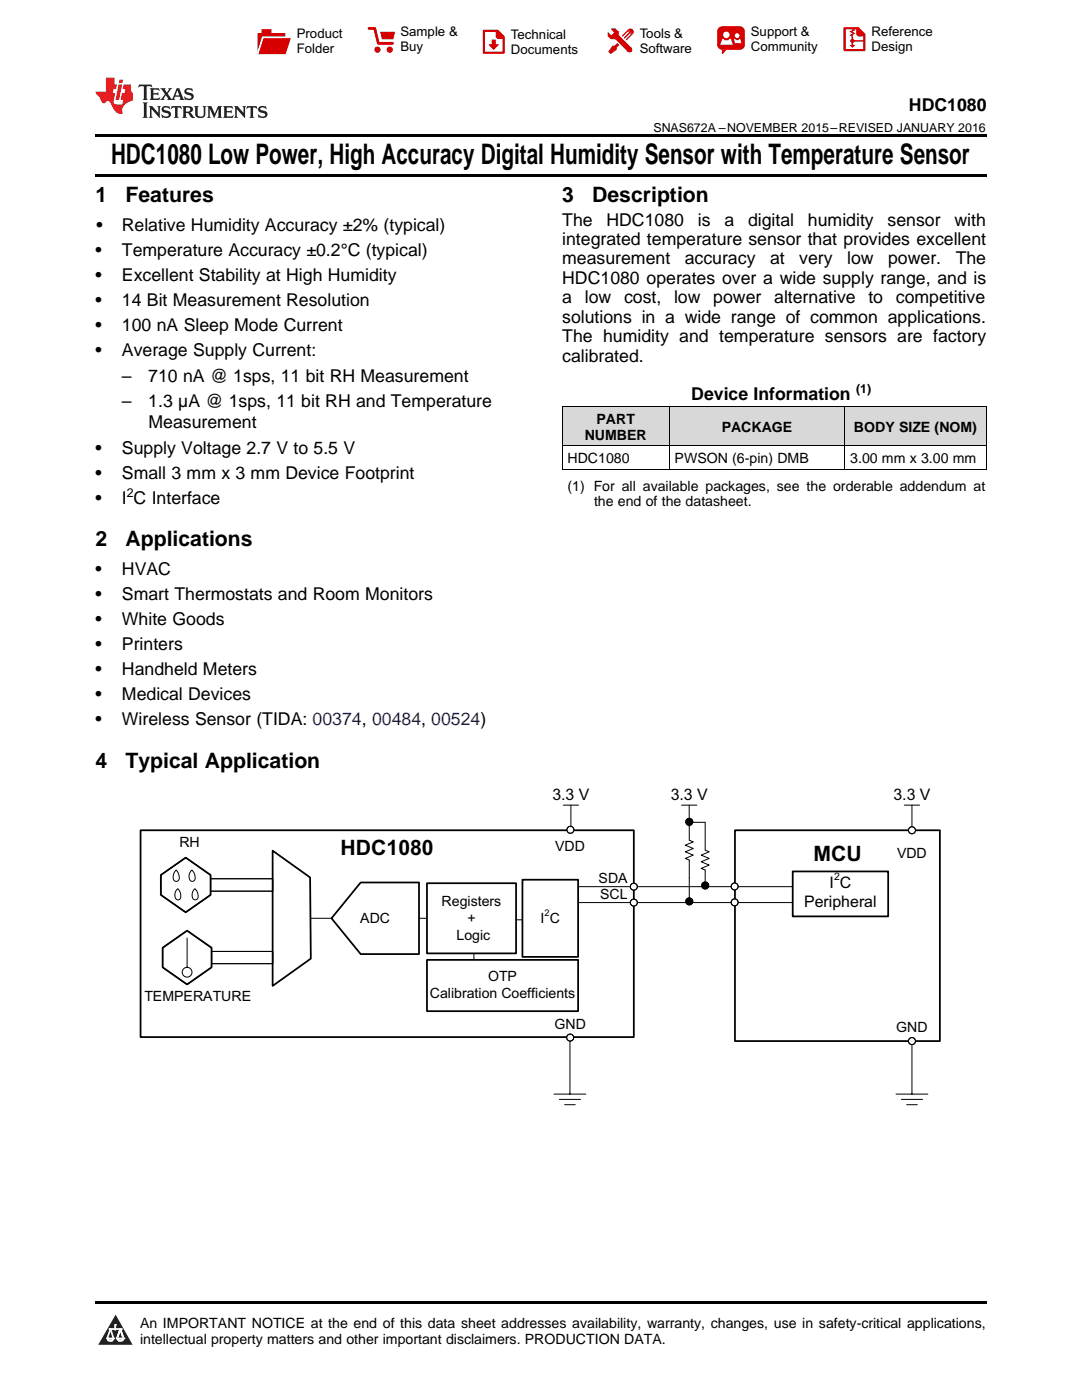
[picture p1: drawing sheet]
<svg xmlns="http://www.w3.org/2000/svg" width="216mm" height="279mm" viewBox="0 0 216 279" stroke-linecap="round" stroke-linejoin="round" font-family="sans-serif">
<g fill="#d8d8d8">
<path d="M112.2 81.2h21.4v7.8h-21.4z"/>
<path d="M133.6 81.2h35v7.8h-35z"/>
<path d="M168.6 81.2h28.2v7.8h-28.2z"/>
</g>
<path d="M23.1 262.4l3.4 6h-6.9z" fill="#231f20"/>
<path d="M21.4 267.1h1.2l-.3 .5h-.3a.55 .55 0 0 1-.6-.5z" fill-rule="evenodd" fill="#fff"/>
<path d="M21.4 267.1h1.2l-.3 .5h-.3a.55 .55 0 0 1-.6-.5z" fill="none" stroke="#231f20" stroke-width=".34"/>
<path d="M21.4 267.1l1.2 .1-.3 .4h-.5z" fill="none" stroke="#fff" stroke-width=".34"/>
<path d="M23 265.3h.1" fill="none" stroke="#fff" stroke-width=".34"/>
<path d="M23 264.4v.9z" fill="#fff"/>
<path d="M23 264.4v.9z" fill="none" stroke="#fff" stroke-width=".34"/>
<circle cx="23" cy="264.4" r=".17" fill="#fff"/>
<path d="M21.9 265.2h.1" fill="none" stroke="#fff" stroke-width=".34"/>
<path d="M21.9 265.2h2.3z" fill="#fff"/>
<path d="M21.9 265.2h2.3z" fill="none" stroke="#fff" stroke-width=".34"/>
<circle cx="24.2" cy="265.2" r=".17" fill="#fff"/>
<path d="M23.3 267.1h.1" fill="none" stroke="#fff" stroke-width=".34"/>
<path d="M24 265.2l-.7 1.9z" fill="#fff"/>
<path d="M24 265.2l-.7 1.9z" fill="none" stroke="#fff" stroke-width=".34"/>
<path d="M24 265.2l.7 1.9z" fill="#fff"/>
<path d="M24 265.2l.7 1.9z" fill="none" stroke="#fff" stroke-width=".34"/>
<path d="M24.6 267.1h.1" fill="none" stroke="#fff" stroke-width=".34"/>
<circle cx="21.4" cy="267.1" r=".17" fill="#fff"/>
<path d="M22.1 265.2l-.7 1.9z" fill="#fff"/>
<path d="M22.1 265.2l-.7 1.9z" fill="none" stroke="#fff" stroke-width=".34"/>
<path d="M22.1 265.2l.5 1.9z" fill="#fff"/>
<path d="M22.1 265.2l.5 1.9z" fill="none" stroke="#fff" stroke-width=".34"/>
<circle cx="22.6" cy="267.1" r=".17" fill="#fff"/>
<path d="M23.4 267.1h1.3a.65 .65 0 0 1-.7 .5 .65 .65 0 0 1-.6-.5z" fill-rule="evenodd" fill="#fff"/>
<path d="M23.4 267.1h1.3a.65 .65 0 0 1-.7 .5 .65 .65 0 0 1-.6-.5z" fill="none" stroke="#231f20" stroke-width=".34"/>
<path d="M23.4 267.1h1.3l-.4 .5h-.6z" fill="none" stroke="#fff" stroke-width=".34"/>
<path d="M23.3 267.1h.1" fill="none" stroke="#fff" stroke-width=".34"/>
<circle cx="24.7" cy="267.1" r=".17" fill="#fff"/>
<path d="M19 259.7h177.8v.5h-177.8z" fill="#000"/>
<path d="M146.6 165.7h40.9v42.1h-40.9zM158.2 173.9h19v9h-19z" fill="none" stroke="#000" stroke-width=".35"/>
<path d="M178.8 218.4h6.3M179.9 219.4h4.2M182 207.8v10.6M180.9 220.5h2.1" fill="none" stroke="#000" stroke-width=".2"/>
<circle cx="182" cy="207.8" r=".7" fill="#fff"/>
<g fill="none" stroke="#000" stroke-width=".2">
<path d="M112.4 160.7h3M113.9 160.7v4.2"/>
<circle cx="182" cy="207.8" r=".7"/>
</g>
<path d="M42.2 189.9h12.2v2.4h-12.2z" fill-rule="evenodd" fill="#fff"/>
<path d="M42.2 189.9h12.2v2.4h-12.2z" fill="none" stroke="#000" stroke-width=".2"/>
<path d="M32.5 189.1l4.8-3.4 4.9 3.4v4l-4.9 3.4-4.8-3.4z" fill-rule="evenodd" fill="#fff"/>
<path d="M32.5 189.1l4.8-3.4 4.9 3.4v4l-4.9 3.4-4.8-3.4zM37.3 187.2v5.9a.98 .98 0 0 1 .9 1.3 .98 .98 0 0 1-1.6 .3 .98 .98 0 0 1 .4-1.6h.3" fill="none" stroke="#000" stroke-width=".2"/>
<path d="M32.5 189.1l4.8-3.4 4.9 3.4v4l-4.9 3.4-4.8-3.4z" fill="none" stroke="#000" stroke-width=".35"/>
<path d="M42 175.4h12.4v2.5h-12.4z" fill-rule="evenodd" fill="#fff"/>
<path d="M42 175.4h12.4v2.5h-12.4z" fill="none" stroke="#000" stroke-width=".2"/>
<path d="M32.1 174.6l5-3.4 4.9 3.4v4l-4.9 3.5-5-3.5z" fill-rule="evenodd" fill="#fff"/>
<path d="M32.1 174.6l5-3.4 4.9 3.4v4l-4.9 3.5-5-3.5zM35.1 173.6a1.77 1.77 0 0 1 .5 2.1 .59 .59 0 0 1-1-.3 1.96 1.96 0 0 1 .5-1.8zM35.5 177.4a1.59 1.59 0 0 1 .3 2.1 .54 .54 0 0 1-.8-.4 1.6 1.6 0 0 1 .5-1.7zM38.3 173.6a1.79 1.79 0 0 1 .5 2.1 .57 .57 0 0 1-1-.3 1.63 1.63 0 0 1 .5-1.8zM38.9 177.4a1.74 1.74 0 0 1 .4 2 .56 .56 0 0 1-.5 .2 .56 .56 0 0 1-.4-.5 1.67 1.67 0 0 1 .5-1.7z" fill="none" stroke="#000" stroke-width=".2"/>
<path d="M32.1 174.6l5-3.4 4.9 3.4v4l-4.9 3.5-5-3.5zM54.4 169.8l7.5 5.3 .1 16.2-7.6 5.5zM72 176.1h11.6v14.3h-11.6l-5.9-7.1z" fill="none" stroke="#000" stroke-width=".35"/>
<path d="M71.9 181.6h6v3.4h-6z" fill-rule="evenodd" fill="#fff"/>
<path d="M28 165.7h98.5v41.3h-98.5zM85.2 176.3h17.8v14h-17.8zM104.2 175.6h11.2v15.4h-11.2z" fill="none" stroke="#000" stroke-width=".35"/>
<path d="M115.4 177h42.8" fill="none" stroke="#000" stroke-width=".2"/>
<circle cx="126.5" cy="177" r=".7" fill="#fff"/>
<g fill="none" stroke="#000" stroke-width=".2">
<path d="M115.4 180.1h42.8"/>
<circle cx="126.5" cy="177" r=".7"/>
</g>
<circle cx="126.5" cy="180.1" r=".7" fill="#fff"/>
<circle cx="126.5" cy="180.1" r=".7" fill="none" stroke="#000" stroke-width=".2"/>
<path d="M85.2 191.6h30.2v10.2h-30.2z" fill="none" stroke="#000" stroke-width=".35"/>
<circle cx="113.8" cy="165.6" r=".7" fill="#fff"/>
<circle cx="113.8" cy="165.6" r=".7" fill="none" stroke="#000" stroke-width=".2"/>
<circle cx="113.8" cy="207.1" r=".7" fill="#fff"/>
<circle cx="113.8" cy="207.1" r=".7" fill="none" stroke="#000" stroke-width=".2"/>
<circle cx="146.6" cy="180.1" r=".7" fill="#fff"/>
<circle cx="146.6" cy="180.1" r=".7" fill="none" stroke="#000" stroke-width=".2"/>
<circle cx="146.6" cy="176.9" r=".7" fill="#fff"/>
<g fill="none" stroke="#000" stroke-width=".2">
<path d="M182 160.7v4.2M110.5 218.4h6.4M111.6 219.4h4.2M113.7 207.8v10.6M112.7 220.5h2.1"/>
<circle cx="146.6" cy="176.9" r=".7"/>
</g>
<circle cx="182" cy="165.7" r=".7" fill="#fff"/>
<g fill="none" stroke="#000" stroke-width=".2">
<path d="M112.2 93.6h84.6M112.2 89h84.6M112.2 81.1h84.6M112.2 81.2v12.5M133.5 81.2v12.5M168.5 81.2v12.5M196.8 81.2v12.5M136 160.7h3M137.5 160.7v7l.8 .3-1.6 .7 1.6 .6-1.6 .7 1.6 .7-1.6 .6 .8 .4v8.3M137.5 164.1h3.2v5.6l.8 .3-1.6 .7 1.6 .6-1.6 .7 1.6 .6-1.6 .7 .8 .3v3.2M180.4 160.7h3.1M61.9 183.3h4.2"/>
<path d="M83.6 183.3h1.6M94.6 190.3v1.3M103 183.6h1.2"/>
<circle cx="137.5" cy="164" r=".7"/>
<circle cx="137.5" cy="179.9" r=".7"/>
<circle cx="140.7" cy="176.7" r=".7"/>
<circle cx="182" cy="165.7" r=".7"/>
</g>
<g fill="#000">
<circle cx="137.5" cy="164" r=".7"/>
<circle cx="137.5" cy="179.9" r=".7"/>
<circle cx="140.7" cy="176.7" r=".7"/>
</g>
<path d="M19 34.8h177.8v.5h-177.8zM19 26.8h177.8v.6h-177.8z" fill="#000"/>
<path d="M27.7 16.9l-.1 .6 .6-.3h.5v.2v2.2l-.2 .4h1l-.2-.4v-2.2v-.2h.5l.6 .3-.2-.6zM29.9 17.6l.2 .4v1.6l-.2 .4h1.9l.1-.6a1.09 1.09 0 0 1-1.3 .1v-.6h.6l.4 .2v-.7l-.2 .2h-.8v-.6l.2-.1a1.01 1.01 0 0 1 1 .3l-.1-.6zM32 17.6l.9 1.2-1 1.2h.9l-.2-.3 .5-.7 .5 .7-.3 .3h1.7l-.2-.3 .1-.4h1l.1 .4-.2 .3h1l-.3-.4-.7-2h-.5l-1 2.2-.8-1.1 .9-1.1h-.9l.2 .2-.4 .7-.4-.7 .2-.2zM35.4 18l.4 1h-.8zM37 17.7a.66 .66 0 0 0-.2 .8 .66 .66 0 0 0 .6 .4l.7 .2 .1 .2a.8 .8 0 0 1-.7 .4 .8 .8 0 0 1-.7-.5l.1 .8 .2-.2a.94 .94 0 0 0 1.1 .1 .94 .94 0 0 0 .4-.9 1.48 1.48 0 0 0-1.3-.6v-.4a1.1 1.1 0 0 1 1.2 .2l-.2-.6-.2 .1-.5-.1zM28.5 20.4l.2 .4v2.3l-.2 .4h1l-.2-.4v-2.3l.2-.4zM29.7 21.2l.2 .4v1.5l-.2 .4h.8l-.3-.4 .1-1.3 1.6 1.8v-2l.2-.4h-.7l.2 .2v1.1l-1.2-1.3zM32.5 21.3a.66 .66 0 0 0-.2 .8 .66 .66 0 0 0 .6 .4l.6 .2 .2 .2a.8 .8 0 0 1-.8 .4 .8 .8 0 0 1-.7-.5l.2 .7 .2-.1a.94 .94 0 0 0 1 .1 .94 .94 0 0 0 .5-1 1.47 1.47 0 0 0-1.3-.6l-.1-.3a1.1 1.1 0 0 1 1.3 .2l-.2-.6-.2 .1-.5-.2zM34.3 21.2l-.2 .6a.64 .64 0 0 1 .8-.3v1.6l-.2 .4h1l-.3-.4 .1-1.6a.66 .66 0 0 1 .8 .3l-.2-.6zM36.3 21.2l.3 .4v1.5l-.3 .4h1l-.2-.2v-.7h.5l.1 .1a.8 .8 0 0 0 1.2 .7l-1-1a.62 .62 0 0 0 .6-.5 .62 .62 0 0 0-.6-.7zM37.1 21.5h.1a.48 .48 0 0 1 .6 0 .48 .48 0 0 1 .1 .6l-.2 .1-.6 .1zM38.7 21.2l.2 .2a2.29 2.29 0 0 0 .4 2 1.05 1.05 0 0 0 1.7-.7v-1.3l.2-.2h-.8l.2 .4v1.1a.61 .61 0 0 1-.6 .6 .61 .61 0 0 1-.6-.6v-1.1l.3-.4zM41.3 21.2l.3 .4v1.5l-.3 .4h.8l-.2-.4v-1.4l.8 1.9 .9-1.9v1.4l-.2 .4h.9l-.2-.4v-1.5l.2-.4h-.8l-.7 1.5-.6-1.5zM44.5 21.2l.2 .4v1.5l-.2 .4h1.9l.2-.6a1.1 1.1 0 0 1-1.4 .2v-.7h.6l.4 .2v-.6l-.2 .1-.8 .1v-.6l.2-.1a1.02 1.02 0 0 1 1.1 .2l-.2-.5zM46.7 21.2l.2 .4v1.5l-.2 .4h.8l-.3-.4 .1-1.3 1.6 1.8v-2l.2-.4h-.7l.2 .2v1.1l-1.2-1.3zM49.3 21.2l-.1 .6a.64 .64 0 0 1 .8-.3v1.6l-.3 .4h1l-.2-.4v-1.6a.66 .66 0 0 1 .8 .3l-.1-.6zM51.7 21.3a.66 .66 0 0 0-.2 .7 .66 .66 0 0 0 .7 .5l.6 .2 .1 .2a.8 .8 0 0 1-.7 .4 .8 .8 0 0 1-.7-.5l.1 .7 .2-.1a.94 .94 0 0 0 1.1 .1 .94 .94 0 0 0 .4-1 1.48 1.48 0 0 0-1.2-.6l-.1-.3a1.1 1.1 0 0 1 1.2 .2l-.2-.6-.1 .1-.6-.2z" fill="#231f20"/>
<path d="M21.1 15.5v2.8h-2v.4l.9 .9a.96 .96 0 0 0 1 1 .59 .59 0 0 1 .5-.4 .59 .59 0 0 1 .5 .3l.4 .8a1.61 1.61 0 0 0 2.1 1.3 1.63 1.63 0 0 1 1.1-2.2l.9-.3v-1.5a1.6 1.6 0 0 1-.4-1.7h-1.4l-.2 .9h.5l-.2 .8h-.5l-.2 1v.3h.5l-.2 .9h-.7a.74 .74 0 0 1-1-.6l.3-1.6h-.5l.2-.8h.5l.1-.9h-.4v-1.4zM23.7 16.9l-.7 3h.8l.6-3zM23.8 15.9l-.1 .7h.7l.2-.7z" fill="#ee1d23"/>
<g fill="#d60000">
<path d="M52.2 5.8h2v.8h2.7v4.2h-5.5v-4.2h.8z" fill-rule="evenodd"/>
<path d="M52.5 7.5h5.6l-1.1 3.3h-5.6z" fill-rule="evenodd"/>
</g>
<path d="M52.4 7.4h5.7v.1h-5.6l-1.1 3.3z" fill-rule="evenodd" fill="#fff"/>
<path d="M52.4 7.4h5.7v.1h-5.6l-1.1 3.3z" fill="none" stroke="#fff" stroke-width=".2"/>
<path d="M73.6 5.7h1.2l.7 2.9h2.8" fill="none" stroke="#d60000" stroke-width=".55"/>
<g fill="#d60000">
<path d="M75.9 6.3h2.9l-.3 1.6h-2.3z" fill-rule="evenodd"/>
<circle cx="75.3" cy="9.9" r=".62"/>
<circle cx="77.8" cy="9.9" r=".62"/>
</g>
<path d="M96.6 6.2h2.7l1.2 1.2v3.1h-3.9z" fill="none" stroke="#d60000" stroke-width=".44"/>
<g fill="#d60000">
<path d="M98.1 7.9h.8v1h.6l-1 1.1-.9-1v-.1h.5z" fill-rule="evenodd"/>
<path d="M98.9 6.2h.4l1.2 1.2v.4h-1.2l-.4-.4z" fill-rule="evenodd"/>
<path d="M122 5.7h.8l.6 .6 .1 .7 2.5 2.5-.7 .8-2.4-2.3-1.1-.2-.6-.6v-.8l.8 .6 .4-.4v-.2l-.4-.5z" fill-rule="evenodd"/>
<path d="M122.2 9.1h.5l.5-.5 .4 .4-.5 .5-.1 .4-1.2 .9-.4-.5z" fill-rule="evenodd"/>
<path d="M125.3 5.9a.67 .67 0 0 1 1 0 .67 .67 0 0 1 0 .9z" fill-rule="evenodd"/>
<path d="M125.3 5.9l1 .9-1.2 1.2h-.2v-.2l.9-.9 .1-.2h-.2l-1 1h-.2v-.2l1-1v-.2h-.2l-1 1h-.2v-.2z" fill-rule="evenodd"/>
<circle cx="125.6" cy="9.9" r=".54"/>
</g>
<path d="M123.4 6.3l-.1 .7" fill="none" stroke="#d60000" stroke-width=".2"/>
<g fill="#d60000">
<path d="M143.4 5.5l.7-.2h3.6a.95 .95 0 0 1 .9 .9v2.8a.95 .95 0 0 1-.9 .9h-3.6a.95 .95 0 0 1-1-.9v-2.8z" fill-rule="evenodd"/>
<path d="M144 9.9h1l-.8 .9h-.2z" fill-rule="evenodd"/>
</g>
<g fill="#fff">
<path d="M146.6 8.6h1.3z"/>
<path d="M144.1 7.8h.3l.1 .2h.8l.2-.2h.3l.4 1.1h-2.5z" fill-rule="evenodd"/>
<path d="M146.5 7.8h.2l.2 .2h.5l.1-.2h.2l.2 .8h-1.3z" fill-rule="evenodd"/>
<circle cx="144.9" cy="6.9" r=".65"/>
<circle cx="147.1" cy="7.1" r=".48"/>
</g>
<path d="M168.5 5.6h2.7l1.3 1.3v3.1h-4z" fill="none" stroke="#d60000" stroke-width=".44"/>
<path d="M170.1 7.3v1.8M170.1 8.1h2.3" fill="none" stroke="#d60000" stroke-width=".3"/>
<g fill="#d60000">
<path d="M170.9 5.6h.3l1.3 1.3v.4h-1.1l-.5-.6z" fill-rule="evenodd"/>
<circle cx="170.1" cy="8.1" r=".42"/>
<circle cx="171.4" cy="6.7" r=".55"/>
</g>
<g fill="#d60000">
<path d="M169.5 9h1.2l-.6 .5z"/>
<path d="M169.8 5.8h.6l.3 .2-.6 .3 .6 .4-.7 .3 .2 .3h-.2l-.5-.3 .6-.3-.6-.4 .6-.3z"/>
</g>
<text font-size="5.6" x="22.2" y="32.8">HDC1080 Low Power, High Accuracy Digital Humidity Sensor with Temperature Sensor</text>
<g font-size="4.2">
<text x="19" y="40.4">1</text>
<text x="25" y="40.4">Features</text>
<text x="112.2" y="40.4">3</text>
<text x="118.2" y="40.4">Description</text>
<text x="19" y="109">2</text>
<text x="25" y="109">Applications</text>
<text x="19" y="153.2">4</text>
<text x="25" y="153.2">Typical Application</text>
<text x="68" y="170.7">HDC1080</text>
<text x="162.3" y="171.8">MCU</text>
</g>
<g font-size="3.5">
<text x="181.4" y="22.2">HDC1080</text>
<text x="19.2" y="46.1">•</text>
<text x="24.3" y="46.1">Relative Humidity Accuracy ±2% (typical)</text>
<text x="112.2" y="45">The</text>
<text x="121" y="45">HDC1080</text>
<text x="139.2" y="45">is</text>
<text x="144.5" y="45">a</text>
<text x="149.3" y="45">digital</text>
<text x="161.2" y="45">humidity</text>
<text x="177.1" y="45">sensor</text>
<text x="190.4" y="45">with</text>
<text x="19" y="51.1">•</text>
<text x="24.3" y="51.1">Temperature Accuracy ±0.2°C (typical)</text>
<text x="112.2" y="48.9">integrated temperature sensor that provides excellent</text>
<text x="112.2" y="52.8">measurement</text>
<text x="136.6" y="52.8">accuracy</text>
<text x="153.6" y="52.8">at</text>
<text x="159.5" y="52.8">very</text>
<text x="169" y="52.8">low</text>
<text x="177.2" y="52.8">power.</text>
<text x="190.7" y="52.8">The</text>
<text x="19" y="56.1">•</text>
<text x="24.3" y="56.1">Excellent Stability at High Humidity</text>
<text x="112.2" y="56.7">HDC1080 operates over a wide supply range, and is</text>
<text x="19" y="61.1">•</text>
<text x="24.3" y="61.1">14 Bit Measurement Resolution</text>
<text x="112.2" y="60.5">a</text>
<text x="112.2" y="64.4">solutions in a wide range of common applications.</text>
<text x="116.7" y="60.5">low</text>
<text x="124.5" y="60.5">cost,</text>
<text x="134.5" y="60.5">low</text>
<text x="142.3" y="60.5">power</text>
<text x="154.5" y="60.5">alternative</text>
<text x="173.3" y="60.5">to</text>
<text x="178.8" y="60.5">competitive</text>
<text x="19" y="66.1">•</text>
<text x="19" y="71.1">•</text>
<text x="24.3" y="66.1">100 nA Sleep Mode Current</text>
<text x="24.3" y="71.1">Average Supply Current:</text>
<text x="112.2" y="68.3">The humidity and temperature sensors are factory</text>
<text x="24.3" y="76.2">–</text>
<text x="29.6" y="76.2">710 nA @ 1sps, 11 bit RH Measurement</text>
<text x="112.2" y="72.2">calibrated.</text>
<text x="24.3" y="81.3">–</text>
<text x="29.6" y="81.3">1.3 µA @ 1sps, 11 bit RH and Temperature</text>
<text x="137.9" y="79.9">Device Information</text>
<text x="29.6" y="85.5">Measurement</text>
<text x="19" y="90.5">•</text>
<text x="19" y="95.5">•</text>
<text x="24.3" y="90.5">Supply Voltage 2.7 V to 5.5 V</text>
<text x="24.3" y="95.5">Small 3 mm x 3 mm Device Footprint</text>
<text x="19" y="100.5">•</text>
<text x="24.3" y="100.5">I C Interface</text>
<text x="19" y="114.7">•</text>
<text x="19" y="119.7">•</text>
<text x="24.3" y="114.7">HVAC</text>
<text x="24.3" y="119.7">Smart Thermostats and Room Monitors</text>
<text x="19" y="124.7">•</text>
<text x="24.3" y="124.7">White Goods</text>
<text x="19" y="129.7">•</text>
<text x="24.3" y="129.7">Printers</text>
<text x="19" y="134.7">•</text>
<text x="24.3" y="134.7">Handheld Meters</text>
<text x="19" y="139.7">•</text>
<text x="24.3" y="139.7">Medical Devices</text>
<text x="19" y="144.7">•</text>
<text x="24.3" y="144.7">Wireless Sensor (TIDA: 00374, 00484, 00524)</text>
</g>
<g font-size="3.2">
<text x="110.2" y="159.6">3.3 V</text>
<text x="133.8" y="159.6">3.3 V</text>
<text x="178.3" y="159.6">3.3 V</text>
<text x="165.5" y="177.1">I C</text>
<text x="160.5" y="180.9">Peripheral</text>
</g>
<g font-size="2.8">
<text x="116.7" y="87.7">NUMBER</text>
<text x="119" y="84.6">PART</text>
<text x="144" y="86.1">PACKAGE</text>
<text x="170.4" y="86.1">BODY SIZE (NOM)</text>
<text x="113.2" y="92.4">HDC1080</text>
<text x="134.6" y="92.4">PWSON (6-pin) DMB</text>
<text x="169.7" y="92.4">3.00 mm x 3.00 mm</text>
<text x="113.2" y="97.9">(1) For all available packages, see the orderable addendum at</text>
<text x="118.5" y="101.1">the end of the datasheet.</text>
<text x="35.8" y="169.1">RH</text>
<text x="110.8" y="169.9">VDD</text>
<text x="179" y="171.2">VDD</text>
<text x="119.4" y="176.3">SDA</text>
<text x="119.8" y="179.5">SCL</text>
<text x="71.9" y="184.1">ADC</text>
<text x="88.1" y="180.7">Registers</text>
<text x="93.3" y="184.1">+</text>
<text x="107.9" y="184.1">I C</text>
<text x="91.1" y="187.5">Logic</text>
<text x="97.4" y="195.8">OTP</text>
<text x="28.8" y="199.8">TEMPERATURE</text>
<text x="85.8" y="199.2">Calibration Coefficients</text>
<text x="110.6" y="205.4">GND</text>
<text x="178.8" y="205.9">GND</text>
<text x="27.9" y="265">An IMPORTANT NOTICE at the end of this data sheet addresses availability, warranty, changes, use in safety-critical applications,</text>
<text x="27.9" y="268.2">intellectual property matters and other important disclaimers. PRODUCTION DATA.</text>
</g>
<g font-size="2.6">
<text x="59.2" y="7.6">Product</text>
<text x="59.2" y="10.6">Folder</text>
<text x="79.9" y="7.3">Sample &amp;</text>
<text x="79.9" y="10.2">Buy</text>
<text x="102" y="7.8">Technical</text>
<text x="102" y="10.8">Documents</text>
<text x="127.6" y="7.6">Tools &amp;</text>
<text x="127.6" y="10.6">Software</text>
<text x="149.8" y="7.2">Support &amp;</text>
<text x="149.8" y="10.2">Community</text>
<text x="173.9" y="7.3">Reference</text>
<text x="173.9" y="10.2">Design</text>
</g>
<g font-size="2.5">
<text x="130.4" y="26.3">SNAS672A –NOVEMBER 2015–REVISED JANUARY 2016</text>
<text x="170.8" y="78.5">(1)</text>
<text x="25.3" y="99.1">2</text>
</g>
<text font-size="2.1" x="166.4" y="175.6">2</text>
<text font-size="1.8" x="108.7" y="182.8">2</text>
</svg>
